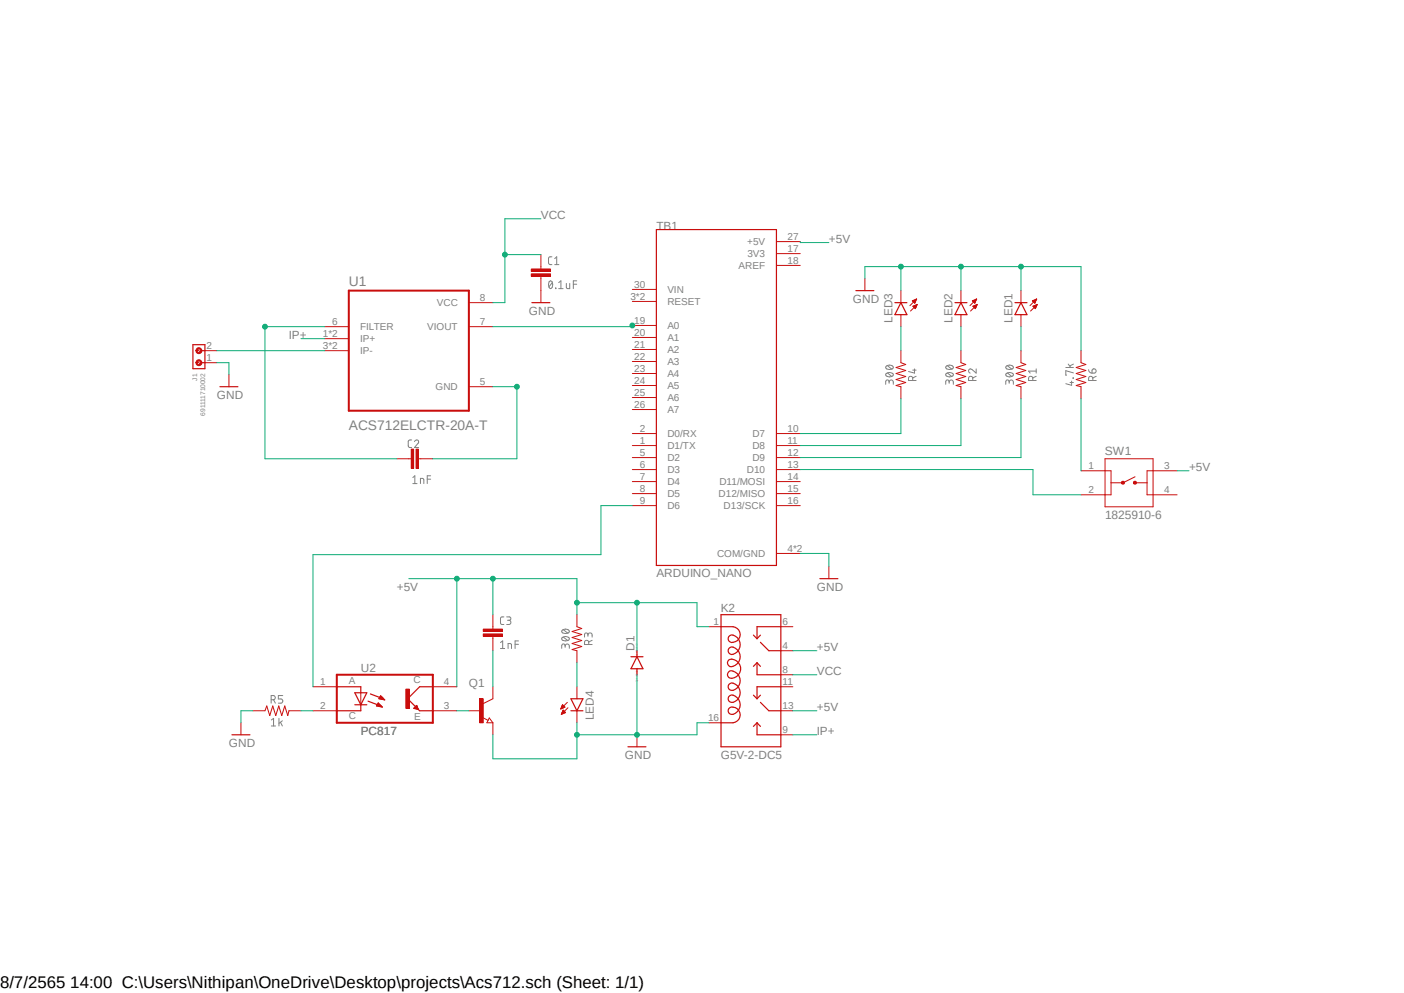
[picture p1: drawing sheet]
<svg xmlns="http://www.w3.org/2000/svg" width="297mm" height="210mm" viewBox="0 0 297 210" stroke-linecap="round" stroke-linejoin="round" font-family="sans-serif">
<path d="M40.3 43.7l216.5 117.5M256.8 43.7l-216.5 117.5" fill="none" stroke="#fff" stroke-width=".21"/>
<g fill="none" stroke="#808080" stroke-width=".21">
<path d="M116.3 59.5l.2-.1a.96 .96 0 0 1 0 1.6 1.09 1.09 0 0 1-.2-1.5zM116.8 54.3l-.6 .1-.2 .3 .1 1.1 .3 .2h.4M116.8 59.8l-.7 .9M117.3 56h.9M117.3 54.7l.5-.4v1.7M118.2 59.8l.5-.4v1.6M119.8 59.9v.8l.3 .3h.4v-1.1M122 59.4h-.7v1.6M117.5 60.9l.1 .1zM118.2 61h.9M121.3 60.1h.7M187.4 79h.2a.96 .96 0 0 1 1.4 .2 .93 .93 0 0 1-1.6 0z"/>
<path d="M187.4 77.5l.2-.1a.96 .96 0 0 1 1.4 .3 .93 .93 0 0 1-1.6 0zM187.7 78.9l.9 .7M187.7 77.3l.9 .8M193.1 78.3h.7M193.5 78v.9l-1.3-.3M193.8 79.6l-.7 .3M200.1 79h.2a.96 .96 0 0 1 1.4 .2 .93 .93 0 0 1-1.6 0zM200.1 77.5l.2-.1a.96 .96 0 0 1 1.4 .3 .93 .93 0 0 1-1.6 0zM200.4 78.9l.9 .7M200.4 77.3l.9 .8M206.5 78v.9l-.9-.8a.44 .44 0 0 0-.7 .2 .44 .44 0 0 0 .3 .6M206.5 79.6l-.7 .3"/>
<path d="M212.8 79h.2a.96 .96 0 0 1 1.4 .2 .93 .93 0 0 1-1.6 0zM212.8 77.5l.2-.1a.96 .96 0 0 1 1.4 .3 .93 .93 0 0 1-1.6 0zM213.1 78.9l.9 .7M213.1 77.3l.9 .8M219.2 79.6l-.7 .3M219.2 78.5h-1.6l.3 .4M219.2 78v.9M225.5 77.7h1.6M226 77l.5 .7M227 79.9l.1 .1zM227.1 78.9l-1.6-.5v.9h.1M227.1 77l-.8 .4"/>
<path d="M230.3 78.2a.72 .72 0 0 0 .7 .7M231.1 78.2a.46 .46 0 0 1 .7 0 .46 .46 0 0 1-.4 .7h-.4zM231.9 79.6l-.7 .3M87.1 93l-.5 .1-.2 .3v1.1l.7 .2M87.7 93.4a.45 .45 0 0 1 .6-.4 .45 .45 0 0 1 .1 .8l-.7 .9h.9M188.1 80.8a.45 .45 0 0 1 .3-.4 .45 .45 0 0 1 .5 .2l.1 .7M188.1 81.1l-.2-.7h-.4l-.1 .9M193.1 80.5l-.1-.7a.46 .46 0 0 0-.5-.2 .46 .46 0 0 0-.3 .4v.5h1.6M200.8 80.8a.45 .45 0 0 1 .3-.4 .45 .45 0 0 1 .5 .2l.1 .7M200.8 81.1l-.2-.7h-.4l-.1 .9M205.8 80.5l-.1-.7a.46 .46 0 0 0-.5-.2 .46 .46 0 0 0-.3 .4v.5h1.6M213.5 80.8a.45 .45 0 0 1 .3-.4 .45 .45 0 0 1 .5 .2l.1 .7"/>
<path d="M213.5 81.1l-.2-.7h-.4l-.1 .9M218.5 80.5l-.1-.7a.46 .46 0 0 0-.5-.2 .46 .46 0 0 0-.3 .4v.5h1.6M226.4 80.9h.7M226.7 80.6v.9l-1.2-.3M231.2 80.5l-.1-.7a.43 .43 0 0 0-.5-.2 .43 .43 0 0 0-.3 .4v.5h1.6M87.3 101l.5-.4v1.7M87.3 102.3h.9M88.9 102.3v-1.1l.7 .1 .1 1M90.4 101.3h.7M91.1 100.6h-.7v1.7M105.9 135.9l.4-.3v1.6M105.9 137.2h.9"/>
<path d="M106.6 130.5h-.6l-.1 .3v1.1l.7 .2M107.2 130.5h.7a.37 .37 0 0 1 .2 .4 .37 .37 0 0 1-.4 .3h-.3M107.5 137.2v-1.1l.6 .1 .1 1M107.6 131.2a.45 .45 0 0 1 .5 .4 .45 .45 0 0 1-.5 .5h-.4M109 136.3h.7M109.7 135.6h-.7v1.6M118.9 134.9l.1-.1a.96 .96 0 0 1 1.4 .3 .93 .93 0 0 1-1.6 0zM118.9 133.3l.1-.1a.96 .96 0 0 1 1.4 .3 .93 .93 0 0 1-1.6 0zM119.2 134.7l.9 .8M119.2 133.2l.9 .7M119.5 136.7a.45 .45 0 0 1 .4-.5 .45 .45 0 0 1 .5 .2v.7M119.5 136.9l-.1-.7h-.4l-.2 .9"/>
<path d="M124.4 134.3a.45 .45 0 0 1 .4-.4 .45 .45 0 0 1 .5 .4v.4M124.4 134.6v-.4a.36 .36 0 0 0-.4-.3 .36 .36 0 0 0-.3 .3v.5M124.5 136.3v-.7a.46 .46 0 0 0-.5-.2 .46 .46 0 0 0-.3 .4v.5h1.6M125.3 135.4l-.8 .4M57.4 148h.4a.46 .46 0 0 0 .4-.3 .46 .46 0 0 0-.2-.5l-.6-.1v1.6M57.4 152.3l.5-.4v1.6M57.4 153.5h.9M57.9 148l.4 .7M59 151.9v1.6M59.4 152.8l.3 .7M59.7 152.4l-.7 .6M59.8 147.1h-.9v.7l.7 .1 .2 .3-.2 .5h-.7"/>
</g>
<path d="M138.9 48.6h25.4v71h-25.4zM133.5 138.9h2.5M134.7 138.9l1.3 2.5h-2.5zM134.7 137.6v1.3M134.7 141.4v1.3" fill="none" stroke="#c90d0c" stroke-width=".25"/>
<g fill="none" stroke="#c90d0c" stroke-width=".21">
<path d="M114.4 56.4v.5M114.4 58.4v.5M164.3 53.6h5M164.3 56.1h5M164.3 51.1h5M133.8 63.8h5.1M133.8 61.2h5.1M133.8 71.4h5.1M133.8 73.9h5.1M133.8 76.5h5.1M133.8 79h5.1M133.8 68.8h5.1"/>
<path d="M190.6 74.2v2.5l1 .4-2 .6 2 .7-2 .6 2 .6-2 .7 2 .6-2 .6 1 .3v2.5M203.3 74.2v2.5l1 .4-2 .6 2 .7-2 .6 2 .6-2 .7 2 .6-2 .6 1 .3v2.5M216 74.2v2.5l1 .4-2 .6 2 .7-2 .6 2 .6-2 .7 2 .6-2 .6 1 .3v2.5M228.7 74.2v2.5l1 .4-2 .6 2 .7-2 .6 2 .6-2 .7 2 .6-2 .6 1 .3v2.5M133.8 94.2h5.1M133.8 91.7h5.1M133.8 96.8h5.1M133.8 86.6h5.1M133.8 99.3h5.1M133.8 81.5h5.1M133.8 84.1h5.1M164.3 94.2h5"/>
<path d="M164.3 91.7h5M164.3 96.8h5M164.3 99.3h5M133.8 106.9h5.1M133.8 101.9h5.1M133.8 104.4h5.1M164.3 117.1h5M164.3 106.9h5M164.3 101.9h5M164.3 104.4h5M122 130v2.5l1.1 .4-2.1 .7 2.1 .6-2.1 .6 2.1 .7-2.1 .6 2.1 .6-2.1 .7 1 .2v2.6M53.5 150.3h2.5l.4-1 .7 2 .6-2 .6 2 .7-2 .6 2 .6-2 .7 2 .2-1h2.6"/>
</g>
<path d="M112.4 57.9h4.1v.5h-4.1z" fill-rule="evenodd" fill="#c90d0c"/>
<path d="M112.4 57.9h4.1v.5h-4.1z" fill="none" stroke="#c90d0c" stroke-width=".21"/>
<path d="M112.4 56.9h4.1v.5h-4.1z" fill-rule="evenodd" fill="#c90d0c"/>
<path d="M112.4 56.9h4.1v.5h-4.1zM114.4 53.8v2.6M114.4 58.9v2.6M86.5 97h.5M88.5 97h.5" fill="none" stroke="#c90d0c" stroke-width=".21"/>
<path d="M88 95h.5v4.1h-.5z" fill-rule="evenodd" fill="#c90d0c"/>
<path d="M88 95h.5v4.1h-.5z" fill="none" stroke="#c90d0c" stroke-width=".21"/>
<path d="M87 95h.5v4.1h-.5z" fill-rule="evenodd" fill="#c90d0c"/>
<path d="M83.9 97h2.6M87 95h.5v4.1h-.5zM89 97h2.6M104.3 132.5v.6M104.3 134.6v.5" fill="none" stroke="#c90d0c" stroke-width=".21"/>
<path d="M102.2 134.1h4.1v.5h-4.1z" fill-rule="evenodd" fill="#c90d0c"/>
<path d="M102.2 134.1h4.1v.5h-4.1z" fill="none" stroke="#c90d0c" stroke-width=".21"/>
<path d="M102.2 133.1h4.1v.5h-4.1z" fill-rule="evenodd" fill="#c90d0c"/>
<g fill="none" stroke="#c90d0c" stroke-width=".21">
<path d="M41.8 76.5l.5 .5M41.8 73.9l.5 .5M190.6 61.5v2.5M190.6 66.5v2.6M193 63.6l.9-.4-.4 .9zM193 63.6h.7M193.1 63.7h.6M193.2 64.8h.6M193.2 63.8h.5M193.2 64.9h.6M193.3 63.9h.3M193.3 63.5h.5"/>
<path d="M193.3 64.9h.5M193.3 64.7h.6M193.3 64h.3M193.4 65h.4M193.4 64.1h.1M193.5 65.1h.2M193.5 63.5h.3M193.5 65.2h.2M193.5 64.6h.4M193.7 63.3h.1M193.8 64.5h.2M193.9 63.2l-1.4 1.4"/>
<path d="M193.9 63.2v.1M194 64.4h.1M194 64.4l-1.4 1.4M194 64.4l-.4 .9-.5-.5M194 64.4l-.9 .4M203.3 61.5v2.5M203.3 66.5v2.6M205.7 63.6l.9-.4-.4 .9zM205.7 63.6h.7M205.8 63.7h.6M205.8 64.8h.7M205.9 63.8h.5"/>
<path d="M205.9 64.9h.6M206 63.9h.3M206 63.5h.5M206 64.9h.5M206 64.7h.6M206 64h.3M206.1 65h.4M206.1 64.1h.1M206.2 65.1h.2M206.2 63.5h.3M206.2 65.2h.2M206.2 64.6h.4"/>
<path d="M206.4 63.3h.1M206.5 64.5h.2M206.6 63.2l-1.4 1.4M206.6 63.2v.1M206.7 64.4h.1M206.7 64.4l-1.4 1.4M206.7 64.4l-.4 .9-.5-.5M206.7 64.4l-.9 .4M216 61.5v2.5M216 66.5v2.6M218.4 63.7h.7M218.4 63.6h.7"/>
<path d="M218.5 64.8l.5 .5M218.5 64.8h.7M218.6 63.8h.4M218.6 64.9h.6M218.7 63.9h.3M218.7 63.5h.5M218.7 64.9h.5M218.7 64.7h.6M218.7 64h.3M218.8 65h.3M218.8 64.1h.1M218.9 65.1h.2"/>
<path d="M218.9 63.5h.3M218.9 65.2h.2M218.9 64.6h.4M219.1 63.3h.1M219.2 64.5h.2M219.3 63.2l-1.4 1.4M219.3 63.2l-.4 .9-.5-.5M219.3 63.2l-.9 .4M219.3 63.2v.1M219.4 64.4h.1M219.4 64.4l-1.4 1.4M219.4 64.4l-.4 .9"/>
<path d="M219.4 64.4l-.9 .4M102.2 133.1h4.1v.5h-4.1zM104.3 130v2.5M104.3 135.1v2.5"/>
</g>
<path d="M40.8 72.9h2.5v5.1h-2.5zM42.6 76.7h.7M42.6 74.2h.7M189.3 64h2.6M190.6 64l1.3 2.5h-2.6zM202 64h2.6M203.3 64l1.3 2.5h-2.6zM214.7 64h2.6M216 64l1.3 2.5h-2.6z" fill="none" stroke="#c90d0c" stroke-width=".25"/>
<path d="M41.7 76.2a.64 .64 0 0 1 1 .3 .64 .64 0 0 1-.5 .8 .64 .64 0 0 1-.8-.6h.3l.2-.3 .2-.1 .4 .4a.38 .38 0 0 1-.4 .4 .38 .38 0 0 1-.4-.4h-.3z" fill-rule="evenodd" fill="#c90d0c"/>
<path d="M41.7 76.2a.64 .64 0 0 1 1 .3 .64 .64 0 0 1-.5 .8 .64 .64 0 0 1-.8-.6h.3l.2-.3 .2-.1 .4 .4a.38 .38 0 0 1-.4 .4 .38 .38 0 0 1-.4-.4h-.3z" fill="none" stroke="#c90d0c" stroke-width=".21"/>
<path d="M41.7 73.6a.64 .64 0 0 1 1 .3 .64 .64 0 0 1-.5 .9 .64 .64 0 0 1-.8-.6h.3l.2-.4h.2l.4 .4a.38 .38 0 0 1-.4 .3 .38 .38 0 0 1-.4-.3h-.3z" fill-rule="evenodd" fill="#c90d0c"/>
<path d="M41.7 73.6a.64 .64 0 0 1 1 .3 .64 .64 0 0 1-.5 .9 .64 .64 0 0 1-.8-.6h.3l.2-.4h.2l.4 .4a.38 .38 0 0 1-.4 .3 .38 .38 0 0 1-.4-.3h-.3zM43.3 76.7h2.6M43.3 74.2h2.6M102 151.7l1.3 .7M103.5 151.8l.8 1.1h-1.3zM104.3 147.8l-2.1 1" fill="none" stroke="#c90d0c" stroke-width=".21"/>
<path d="M101.5 147.8h.7v5.1h-.7z" fill-rule="evenodd" fill="#c90d0c"/>
<path d="M233.8 97h10.1v10.2h-10.1zM233.8 99.6h1.2v5h-1.2M243.9 99.6h-1.2v5h1.2M240.1 100.8l-2.5 1.3h-2.6M240.1 102.1h2.6M99.2 150.3h2.5M101.5 147.8h.7v5.1h-.7zM104.3 145.2v2.6M104.3 152.9v2.5" fill="none" stroke="#c90d0c" stroke-width=".21"/>
<path d="M237.3 101.9h.5v.4h-.5l-.1-.2 .2-.2h.3v.2l-.3 .1-.2-.1z" fill-rule="evenodd" fill="#c90d0c"/>
<path d="M237.3 101.9h.5v.4h-.5l-.1-.2 .2-.2h.3v.2l-.3 .1-.2-.1z" fill="none" stroke="#c90d0c" stroke-width=".21"/>
<path d="M239.9 101.9h.4v.4h-.4l-.1-.2 .1-.2h.3l.1 .2-.4 .1-.1-.1z" fill-rule="evenodd" fill="#c90d0c"/>
<g fill="none" stroke="#c90d0c" stroke-width=".21">
<path d="M183 58.9v2.6M48.4 79.2v2.6M68.7 69.1h5.1M68.7 71.6h5.1M68.7 74.2h5.1M99.2 69.1h5.1M99.2 64h5.1M114.4 61.5v2.5M99.2 81.8h5.1M228.7 99.6h5.1M243.9 99.6h5.1M175.3 119.8v2.6"/>
<path d="M228.7 104.6h5.1M239.9 101.9h.4v.4h-.4l-.1-.2 .1-.2h.3l.1 .2-.4 .1-.1-.1zM243.9 104.6h5.1M150 132.5h2.5M165.2 132.5h2.5M165.2 137.6h2.5M51 152.9v2.5M76.3 146.5v2.6M118.7 149.9h.1M118.7 149.8h.3M118.7 149.7h.5M118.8 149.6h.6"/>
<path d="M118.8 149.5h.7M118.8 151h.1M118.8 149.4h.5M118.8 150.9h.3M118.8 150.8h.5M118.9 149.3h.4M118.9 150.7h.6M118.9 149.2h.3M118.9 150.7h.7M119 149.1h.1M119 150.6h.5M119 149.1l.5 .5-.9 .3z"/>
<path d="M119 150.5h.4M119 150.4h.3M119.1 150.3h.1M119.1 150.2l.5 .5-.9 .4zM120 148.5l-1.4 1.4M120.1 149.7l-1.4 1.4M122 145.2v2.6M122 150.3v2.6M134.7 155.4v2.5M150 152.9h2.5M165.2 150.3h2.5M165.2 142.7h2.5"/>
<path d="M165.2 145.2h2.5M165.2 155.4h2.5"/>
</g>
<g fill="none" stroke="#c90d0c" stroke-width=".25">
<path d="M112.5 64h3.8M181.1 61.5h3.8M46.5 81.8h3.8M152.5 132.5h2.6a1.65 1.65 0 0 1 1.5 2 1.65 1.65 0 0 1-2.2 1.3 .79 .79 0 0 1-.3-1 .79 .79 0 0 1 1-.5 2.1 2.1 0 0 1 1.5 2.2 2.1 2.1 0 0 1-1.9 1.9 .8 .8 0 0 1-.7-.9 .8 .8 0 0 1 1.1-.6 2.09 2.09 0 0 1 1.5 2.3 2.09 2.09 0 0 1-2.2 1.8 .82 .82 0 0 1-.5-1 .82 .82 0 0 1 .9-.6 1.99 1.99 0 0 1 1.9 2.3 1.99 1.99 0 0 1-2.5 1.6 .82 .82 0 0 1-.2-1.1 .82 .82 0 0 1 1.1-.3 2.07 2.07 0 0 1 1.5 2.2 2.07 2.07 0 0 1-1.9 1.9 .78 .78 0 0 1-.6-.9 .78 .78 0 0 1 1-.6 2.07 2.07 0 0 1 1.5 2.2 2.07 2.07 0 0 1-1.9 1.8 .78 .78 0 0 1-.6-.9 .78 .78 0 0 1 1-.6 2.07 2.07 0 0 1 1.5 2.2 2.07 2.07 0 0 1-1.9 1.9 .78 .78 0 0 1-.6-1 .78 .78 0 0 1 1-.5 1.66 1.66 0 0 1 1.5 1.6 1.66 1.66 0 0 1-1.5 1.7h-2.6M152.5 130h12.7v27.9h-12.7zM159.4 134.3l.7 .8M160.9 135.8l1.7 1.8h2.6M160.9 134.3l-.8 .8M165.2 132.5h-5.1v2.6M173.4 122.4h3.8M49.1 155.4h3.8M71.2 145.2h5.1v1.3"/>
<path d="M75.1 146.5h2.5l-1.3 2.6zM75.1 149.1h2.5M76.3 149.1v1.2h-5.1M77.9 148.3l2 .8M78.4 146.8l2 .7M91.3 145.2h-2.5l-2.6 2.6 2.6 2.5h2.8M120.8 147.8h2.5l-1.3 2.5zM120.8 150.3h2.5M132.8 157.9h3.9M159.4 147l.7 .8M160.1 152.9v2.5h5.1M160.1 140.2v2.5h5.1"/>
<path d="M160.1 140.2l.8 .7M160.1 140.2l-.7 .7M160.1 152.9l.8 .7M160.1 152.9l-.7 .7M160.9 148.5l1.7 1.8h2.6M160.9 147l-.8 .8M165.2 145.2h-5.1v2.6"/>
</g>
<path d="M73.8 61.5h25.4v25.4h-25.4zM71.2 142.7h20.4v10.2h-20.4z" fill="none" stroke="#c90d0c" stroke-width=".42"/>
<path d="M85.9 145.8h.7v4h-.7z" fill-rule="evenodd" fill="#c90d0c"/>
<g fill="none" stroke="#c90d0c" stroke-width=".21">
<path d="M66.2 145.2h5M66.2 150.3h5M79.7 149.2h.9M79.7 149.3h1M79.8 149.1h.7M79.8 149.1h.6M79.8 149h.5M79.9 148.9h.3M80 148.8h.1M80 148.7l.9 .9-1.3-.3zM80 148.7h.1M80.2 149.4h.6"/>
<path d="M80.2 147.7h.9M80.2 147.6h.8M80.3 147.8h.9M80.3 147.5h.6M80.3 147.4h.6M80.4 147.4h.4M80.5 147.3h.1M80.5 147.2l.9 .8-1.3-.2zM80.5 147.2h.1M80.6 149.5h.3M80.7 147.9h.6M81.2 148h.2"/>
<path d="M85.9 145.8h.7v4h-.7zM87.5 149.8l.6-.6 .4 .9zM87.5 149.8h.9M87.7 149.9h.7M87.7 149.7h.6M87.8 149.6h.5M87.8 149.5h.5M87.9 149.4h.4M88 149.3h.2M88.1 149.9h.4M88.1 149.2h.1M88.4 150h.1"/>
<path d="M91.6 145.2h5M91.6 150.3h5"/>
</g>
<path d="M133.8 68.8v.3h-29.5" fill="none" stroke="#0dab76" stroke-width=".21"/>
<circle cx="133.8" cy="68.8" r=".51" fill="#0dab76"/>
<g fill="none" stroke="#0dab76" stroke-width=".21">
<path d="M56 69v28h27.9M56 69.1h12.7"/>
<circle cx="133.8" cy="68.8" r=".51"/>
</g>
<circle cx="56" cy="69.1" r=".51" fill="#0dab76"/>
<g fill="none" stroke="#0dab76" stroke-width=".21">
<path d="M104.3 81.8h5M109.3 81.7v15.3h-17.7"/>
<circle cx="56" cy="69.1" r=".51"/>
</g>
<circle cx="109.3" cy="81.8" r=".51" fill="#0dab76"/>
<g fill="none" stroke="#0dab76" stroke-width=".21">
<path d="M183 56.4v2.5M203.3 56.4v5.1M190.6 61.5v-5.1h25.4v5.1M190.6 69.1v5.1M203.3 69.1v5.1M216 69.1v5.1M190.6 84.3v7.4h-21.3"/>
<circle cx="109.3" cy="81.8" r=".51"/>
</g>
<circle cx="203.3" cy="56.4" r=".51" fill="#0dab76"/>
<g fill="none" stroke="#0dab76" stroke-width=".21">
<path d="M183 56.4h7.6"/>
<circle cx="203.3" cy="56.4" r=".51"/>
</g>
<circle cx="190.6" cy="56.4" r=".51" fill="#0dab76"/>
<g fill="none" stroke="#0dab76" stroke-width=".21">
<path d="M216 56.4h12.7v17.8"/>
<circle cx="190.6" cy="56.4" r=".51"/>
</g>
<circle cx="216" cy="56.4" r=".51" fill="#0dab76"/>
<g fill="none" stroke="#0dab76" stroke-width=".21">
<path d="M122 152.9v7.6h-17.7v-5.1M134.7 142.7v12.7h-12.7"/>
<circle cx="216" cy="56.4" r=".51"/>
</g>
<circle cx="122" cy="155.4" r=".51" fill="#0dab76"/>
<g fill="none" stroke="#0dab76" stroke-width=".21">
<path d="M134.7 155.4h12.7"/>
<circle cx="122" cy="155.4" r=".51"/>
</g>
<circle cx="134.7" cy="155.4" r=".51" fill="#0dab76"/>
<g fill="none" stroke="#0dab76" stroke-width=".21">
<path d="M45.9 76.7h2.5v2.5M203.3 84.3v9.9h-34M216 84.3v12.5h-46.7M133.8 106.9h-6.7v10.4h-60.9v27.9M169.3 117.1h6v2.7M104.3 137.6v7.6M53.5 150.3h-2.5v2.6M122 140.2v5M150 152.9h-2.6v2.5"/>
<circle cx="134.7" cy="155.4" r=".51"/>
</g>
<circle cx="106.8" cy="53.8" r=".51" fill="#0dab76"/>
<g fill="none" stroke="#0dab76" stroke-width=".21">
<path d="M106.8 53.8h7.6M114.4 46.3h-7.6v17.7h-2.5M169.3 51.1v.2h6M169.3 99.3h49.2v5.3h10.2M228.7 84.3v15.3M249 99.6h2.5M104.3 130v-7.6h17.7v7.6M122 127.5h12.7M167.7 142.7h5.1"/>
<circle cx="106.8" cy="53.8" r=".51"/>
</g>
<circle cx="122" cy="127.5" r=".51" fill="#0dab76"/>
<g fill="none" stroke="#0dab76" stroke-width=".21">
<path d="M147.4 127.5h-12.7v10.1"/>
<circle cx="122" cy="127.5" r=".51"/>
</g>
<circle cx="134.7" cy="127.5" r=".51" fill="#0dab76"/>
<g fill="none" stroke="#0dab76" stroke-width=".21">
<path d="M86.5 122.4h10.1"/>
<circle cx="134.7" cy="127.5" r=".51"/>
</g>
<circle cx="104.3" cy="122.4" r=".51" fill="#0dab76"/>
<g fill="none" stroke="#0dab76" stroke-width=".21">
<path d="M104.3 122.4h-7.7v22.8M147.4 127.5v5h2.6"/>
<circle cx="104.3" cy="122.4" r=".51"/>
</g>
<circle cx="96.6" cy="122.4" r=".51" fill="#0dab76"/>
<g fill="none" stroke="#0dab76" stroke-width=".21">
<path d="M45.9 74.2h22.8M63.7 71.6h5M167.7 137.6h5.1M63.7 150.3h2.5M96.6 150.3h2.6M167.7 150.3h5.1M167.7 155.4h5.1"/>
<circle cx="96.6" cy="122.4" r=".51"/>
</g>
<text font-size="3.6" x="0" y="208.9">8/7/2565 14:00 C:\Users\Nithipan\OneDrive\Desktop\projects\Acs712.sch (Sheet: 1/1)</text>
<g font-size="2.9" fill="#808080">
<text x="73.8" y="60.5">U1</text>
<text x="73.8" y="90.8">ACS712ELCTR-20A-T</text>
</g>
<g font-size="2.5" fill="#808080">
<text x="114.4" y="46.3">VCC</text>
<text x="138.9" y="48.6">TB1</text>
<text x="175.3" y="51.4">+5V</text>
<text x="180.4" y="64">GND</text>
<text x="61.1" y="71.6">IP+</text>
<text x="111.9" y="66.5">GND</text>
<text x="188.8" y="68.2" transform="rotate(-90 188.8 68.2)">LED3</text>
<text x="201.5" y="68.2" transform="rotate(-90 201.5 68.2)">LED2</text>
<text x="214.2" y="68.2" transform="rotate(-90 214.2 68.2)">LED1</text>
<text x="45.9" y="84.3">GND</text>
<text x="233.7" y="96.2">SW1</text>
<text x="251.5" y="99.6">+5V</text>
<text x="233.8" y="109.7">1825910-6</text>
<text x="83.9" y="124.9">+5V</text>
<text x="138.9" y="122.1">ARDUINO_NANO</text>
<text x="172.8" y="124.9">GND</text>
<text x="152.5" y="129.5">K2</text>
<text x="134.2" y="137.6" transform="rotate(-90 134.2 137.6)">D1</text>
<text x="172.8" y="137.6">+5V</text>
<text x="76.3" y="142.2">U2</text>
<text x="172.8" y="142.7">VCC</text>
<text x="99.2" y="145.2">Q1</text>
<text x="76.3" y="155.4">PC817</text>
<text x="125.6" y="152.4" transform="rotate(-90 125.6 152.4)">LED4</text>
<text x="172.8" y="150.3">+5V</text>
<text x="172.8" y="155.4">IP+</text>
<text x="48.4" y="157.9">GND</text>
<text x="132.2" y="160.5">GND</text>
<text x="152.5" y="160.5">G5V-2-DC5</text>
</g>
<g font-size="2.1" fill="#808080">
<text x="158.1" y="51.9">+5V</text>
<text x="166.6" y="53.3">17</text>
<text x="166.6" y="50.7">27</text>
<text x="156.3" y="56.9">AREF</text>
<text x="158.1" y="54.4">3V3</text>
<text x="166.6" y="55.8">18</text>
<text x="92.4" y="64.8">VCC</text>
<text x="101.5" y="63.7">8</text>
<text x="133.3" y="63.4">3*2</text>
<text x="134.2" y="60.9">30</text>
<text x="141.2" y="64.5">RESET</text>
<text x="141.2" y="62">VIN</text>
<text x="68.3" y="71.3">1*2</text>
<text x="70.3" y="68.7">6</text>
<text x="76.2" y="69.8">FILTER</text>
<text x="90.4" y="69.8">VIOUT</text>
<text x="101.5" y="68.7">7</text>
<text x="134.2" y="71">20</text>
<text x="134.2" y="68.5">19</text>
<text x="141.2" y="69.6">A0</text>
<text x="43.7" y="76.4">1</text>
<text x="43.7" y="73.8">2</text>
<text x="68.3" y="73.8">3*2</text>
<text x="76.2" y="72.4">IP+</text>
<text x="76.2" y="74.9">IP-</text>
<text x="134.2" y="73.6">21</text>
<text x="134.2" y="76.1">22</text>
<text x="141.2" y="72.1">A1</text>
<text x="141.2" y="74.7">A2</text>
<text x="141.2" y="77.2">A3</text>
<text x="92.2" y="82.5">GND</text>
<text x="101.5" y="81.4">5</text>
<text x="134.2" y="78.7">23</text>
<text x="134.2" y="81.2">24</text>
<text x="134.2" y="83.7">25</text>
<text x="141.2" y="79.8">A4</text>
<text x="141.2" y="82.3">A5</text>
<text x="134.2" y="86.3">26</text>
<text x="141.2" y="87.4">A7</text>
<text x="141.2" y="84.8">A6</text>
<text x="135.3" y="93.9">1</text>
<text x="135.3" y="91.4">2</text>
<text x="141.2" y="95">D1/TX</text>
<text x="141.2" y="92.5">D0/RX</text>
<text x="159.2" y="92.5">D7</text>
<text x="159.2" y="95">D8</text>
<text x="166.6" y="91.4">10</text>
<text x="166.6" y="93.9">11</text>
<text x="135.3" y="96.4">5</text>
<text x="135.3" y="98.9">6</text>
<text x="135.3" y="101.5">7</text>
<text x="141.2" y="97.5">D2</text>
<text x="141.2" y="100.1">D3</text>
<text x="158" y="100.1">D10</text>
<text x="159.2" y="97.5">D9</text>
<text x="166.6" y="96.4">12</text>
<text x="166.6" y="98.9">13</text>
<text x="166.6" y="101.5">14</text>
<text x="230.3" y="99.2">1</text>
<text x="246.3" y="99.2">3</text>
<text x="135.3" y="104">8</text>
<text x="135.3" y="106.6">9</text>
<text x="141.2" y="102.6">D4</text>
<text x="141.2" y="105.2">D5</text>
<text x="141.2" y="107.7">D6</text>
<text x="152" y="105.2">D12/MISO</text>
<text x="152.2" y="102.6">D11/MOSI</text>
<text x="153.1" y="107.7">D13/SCK</text>
<text x="166.6" y="106.6">16</text>
<text x="166.6" y="104">15</text>
<text x="230.3" y="104.3">2</text>
<text x="246.3" y="104.3">4</text>
<text x="151.7" y="117.8">COM/GND</text>
<text x="166.6" y="116.7">4*2</text>
<text x="151" y="132.2">1</text>
<text x="165.6" y="132.2">6</text>
<text x="165.6" y="137.3">4</text>
<text x="165.6" y="142.4">8</text>
<text x="67.7" y="144.9">1</text>
<text x="67.7" y="149.9">2</text>
<text x="73.8" y="144.7">A</text>
<text x="87.5" y="144.5">C</text>
<text x="93.9" y="149.9">3</text>
<text x="93.9" y="144.9">4</text>
<text x="165.6" y="144.9">11</text>
<text x="165.6" y="149.9">13</text>
<text x="73.8" y="152.1">C</text>
<text x="87.6" y="152.4">E</text>
<text x="149.8" y="152.5">16</text>
<text x="165.6" y="155">9</text>
</g>
<g font-size="1.4" fill="#808080">
<text x="41.7" y="80.5" transform="rotate(-90 41.7 80.5)">J1</text>
<text x="43.4" y="87.9" transform="rotate(-90 43.4 87.9)">691111710002</text>
</g>
<g font-size=".6" fill="#ffba08">
<text x="135" y="139.2" transform="rotate(-90 135 139.2)">SpiceOrder 2</text>
<text x="135" y="144.3" transform="rotate(-90 135 144.3)">SpiceOrder 1</text>
</g>
</svg>
